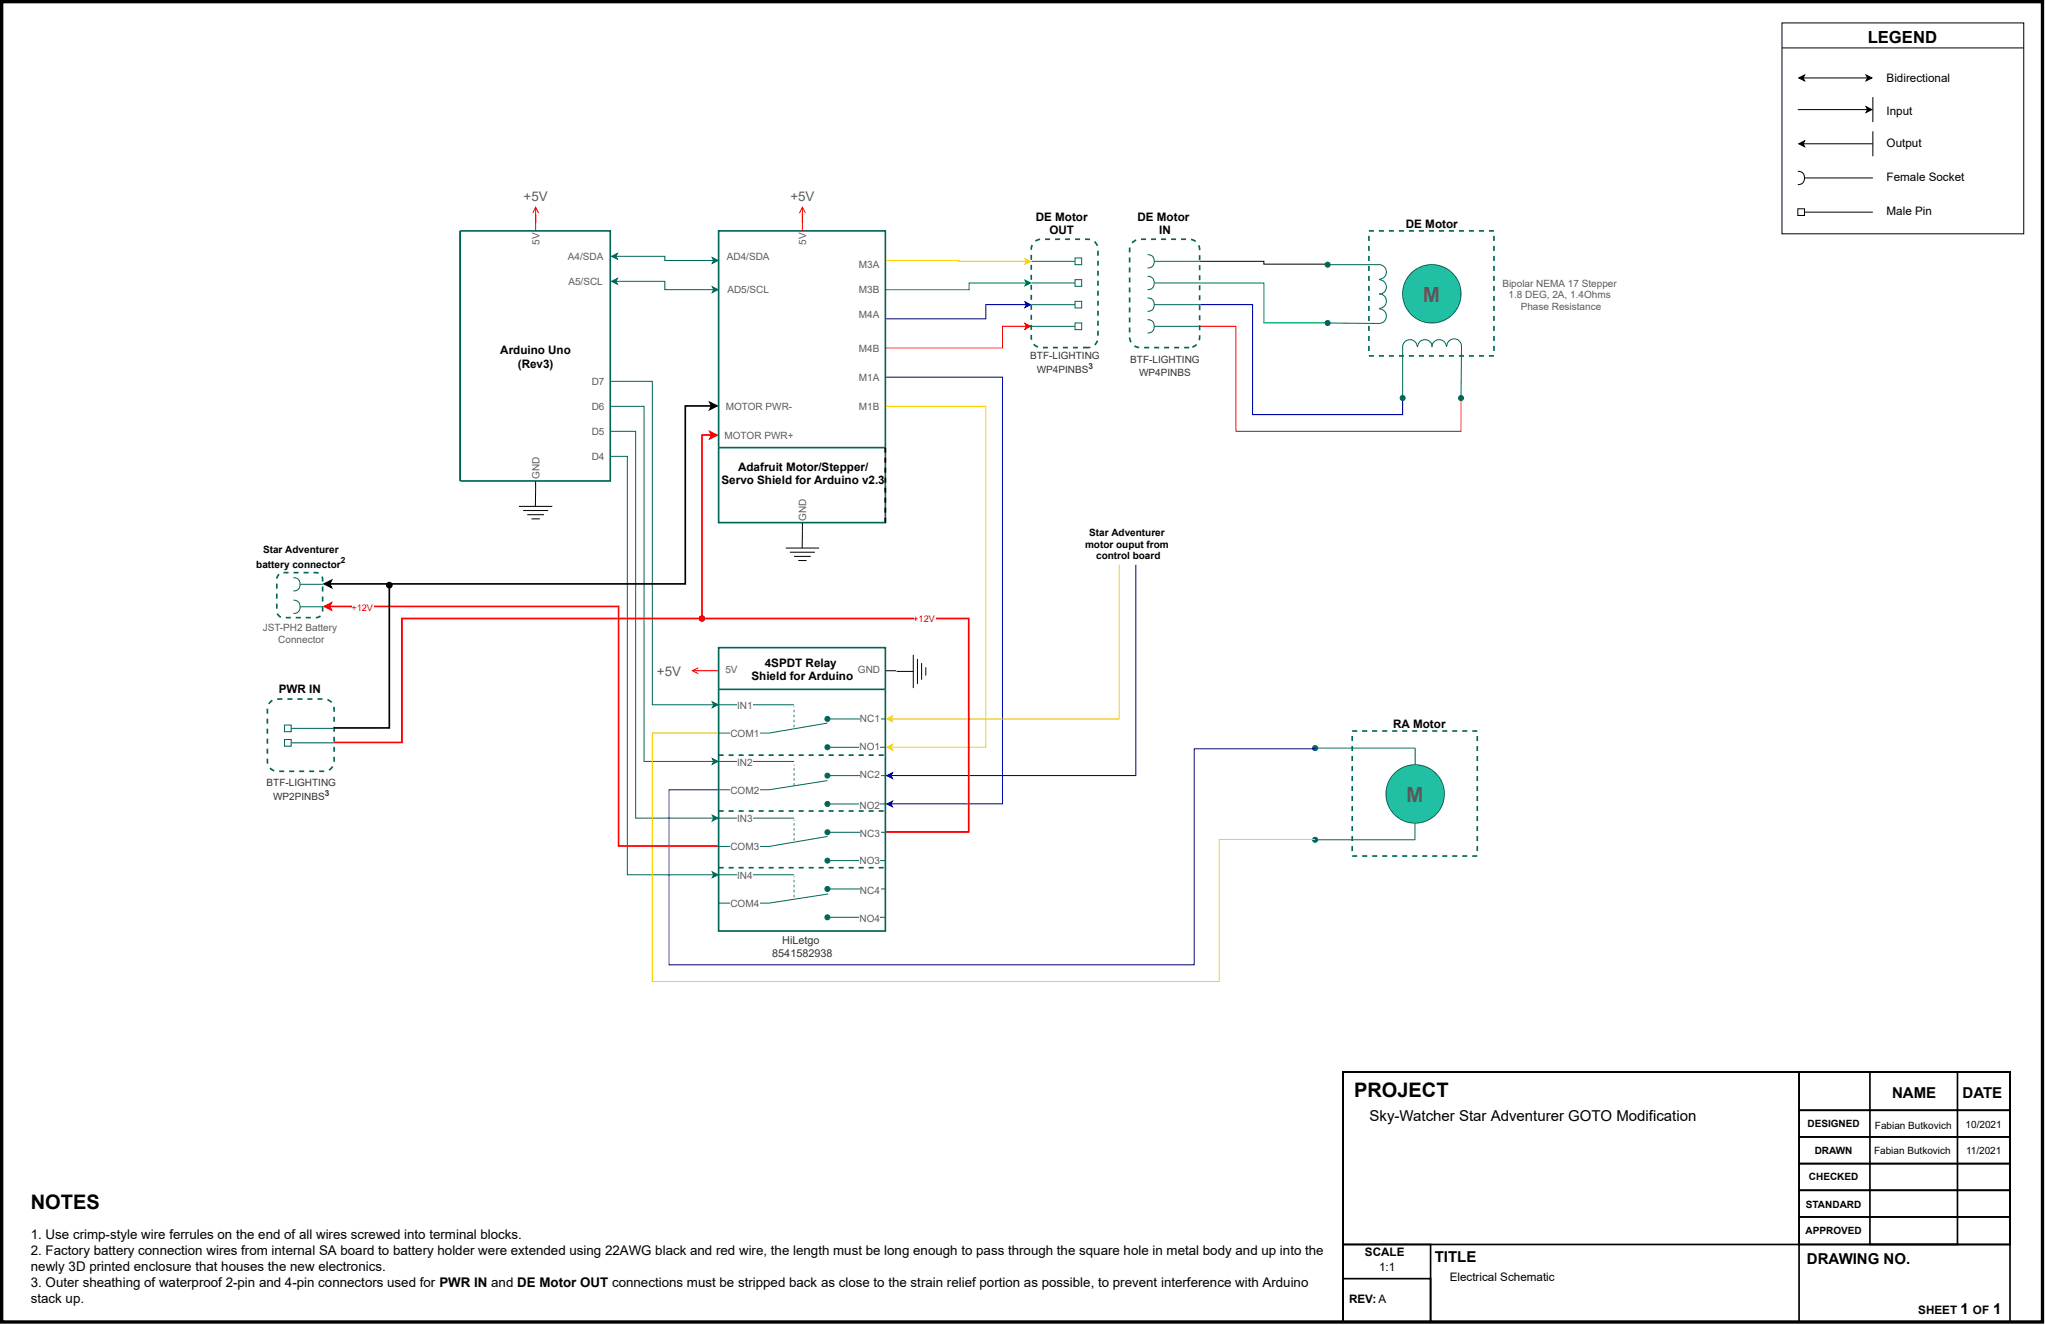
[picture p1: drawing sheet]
<svg xmlns="http://www.w3.org/2000/svg" width="622mm" height="403mm" viewBox="0 0 622 403" stroke-linecap="round" stroke-linejoin="round" font-family="sans-serif">
<path d="M.5 .5h621v401.9h-621z" fill="none" stroke="#000" stroke-width="1" stroke-linecap="butt"/>
<path d="M185.8 116.1h12.7v98.4h18.7" fill="none" stroke="#006658" stroke-width=".3"/>
<path d="M216.7 213.6l1.8 .9-1.8 .9 .5-.9z" fill="#006658"/>
<path d="M185.8 123.7h10.2v108h21.2M216.7 213.6l1.8 .9-1.8 .9 .5-.9z" fill="none" stroke="#006658" stroke-width=".3"/>
<path d="M216.7 230.9l1.8 .8-1.8 .9 .5-.9z" fill="#006658"/>
<path d="M185.8 131.3h7.6v117.7h23.8M216.7 230.9l1.8 .8-1.8 .9 .5-.9z" fill="none" stroke="#006658" stroke-width=".3"/>
<path d="M216.7 248.1l1.8 .9-1.8 .9 .5-.9z" fill="#006658"/>
<path d="M185.8 138.9h5.1v127.3h26.3M216.7 248.1l1.8 .9-1.8 .9 .5-.9z" fill="none" stroke="#006658" stroke-width=".3"/>
<path d="M216.7 265.4l1.8 .8-1.8 .9 .5-.9z" fill="#006658"/>
<path d="M187.4 78h14.9v1.3h14.9M216.7 265.4l1.8 .8-1.8 .9 .5-.9z" fill="none" stroke="#006658" stroke-width=".3"/>
<path d="M186.1 78l1.8-.9-.5 .9 .5 .9z" fill="#006658"/>
<path d="M186.1 78l1.8-.9-.5 .9 .5 .9z" fill="none" stroke="#006658" stroke-width=".3"/>
<path d="M216.7 78.4l1.8 .9-1.8 .9 .5-.9z" fill="#006658"/>
<path d="M216.7 78.4l1.8 .9-1.8 .9 .5-.9zM187.4 85.6h14.9v2.6h14.9" fill="none" stroke="#006658" stroke-width=".3"/>
<path d="M186.1 85.6l1.8-.9-.5 .9 .5 .9z" fill="#006658"/>
<path d="M186.1 85.6l1.8-.9-.5 .9 .5 .9z" fill="none" stroke="#006658" stroke-width=".3"/>
<path d="M216.7 87.3l1.8 .9-1.8 .8 .5-.8z" fill="#006658"/>
<path d="M216.7 87.3l1.8 .9-1.8 .8 .5-.8z" fill="none" stroke="#006658" stroke-width=".3"/>
<path d="M140 70.3h45.7v76.1h-45.7z" fill="none" stroke="#006658" stroke-width=".51"/>
<path d="M269.5 79.3l42.8 .2" fill="none" stroke="#fcd303" stroke-width=".3"/>
<path d="M311.9 78.6l1.8 .9-1.8 .9 .4-.9z" fill="#fcd303"/>
<path d="M311.9 78.6l1.8 .9-1.8 .9 .4-.9z" fill="none" stroke="#fcd303" stroke-width=".3"/>
<path d="M312.3 86.1h-17.4v2.1h-25.4" fill="none" stroke="#00bd00" stroke-width=".3"/>
<path d="M311.9 85.2l1.8 .9-1.8 .9 .4-.9z" fill="#00bd00"/>
<path d="M311.9 85.2l1.8 .9-1.8 .9 .4-.9z" fill="none" stroke="#00bd00" stroke-width=".3"/>
<path d="M312.3 92.7h-12.3v4.3h-30.5" fill="none" stroke="#00c" stroke-width=".3"/>
<path d="M311.9 91.8l1.8 .9-1.8 .9 .4-.9z" fill="#00c"/>
<path d="M311.9 91.8l1.8 .9-1.8 .9 .4-.9z" fill="none" stroke="#00c" stroke-width=".3"/>
<path d="M312.3 99.3h-7.2v6.6h-35.6" fill="none" stroke="#f00" stroke-width=".3"/>
<path d="M311.9 98.4l1.8 .9-1.8 .9 .4-.9z" fill="#f00"/>
<path d="M162.1 64.8l.9-1.7 .9 1.7M163 63.4v7M243.3 64.8l.9-1.7 .9 1.7M244.2 63.4v7M311.9 98.4l1.8 .9-1.8 .9 .4-.9zM365.2 99.3h10.9v32h68.5v-10.2M211 204.1h7.8M212.5 203.3l-1.8 .8 1.8 .9" fill="none" stroke="#f00" stroke-width=".3"/>
<path d="M218.7 136.2v-65.9h50.7v65.9M218.7 136.2v22.9h50.7v-22.9M218.7 136.2h50.7" fill="none" stroke="#006658" stroke-width=".51"/>
<path d="M269.2 136.2h.5v1.6h-.5zM269.2 139.3h.5v1.5h-.5zM269.2 142.3h.5v1.5h-.5zM269.2 145.4h.5v1.5h-.5zM269.2 148.4h.5v1.5h-.5zM269.2 151.5h.5v1.5h-.5zM269.2 154.5h.5v1.5h-.5zM269.2 157.5h.5v1.6h-.5z" fill="#000"/>
<path d="M365.2 79.5h19.4v.9h19.4M157.9 154.1h10.2M159.2 155.4h7.6M160.5 156.7h5M161.7 157.9h2.6M163 146.5l-.1 7.6" fill="none" stroke="#000" stroke-width=".3"/>
<path d="M365.2 86.1h19.4v12.2h19.4" fill="none" stroke="#00bd00" stroke-width=".3"/>
<path d="M365.2 92.7h16v33.5h45.6v-5.1" fill="none" stroke="#00c" stroke-width=".3"/>
<circle cx="430.6" cy="241.6" r="8.9" fill="#21c0a5"/>
<g fill="none" stroke="#006658" stroke-width=".3">
<path d="M401 227.7h29.6v5.1"/>
<circle cx="430.6" cy="241.6" r="8.9"/>
</g>
<circle cx="400.2" cy="227.7" r=".76" fill="#006658"/>
<g fill="none" stroke="#006658" stroke-width=".3">
<path d="M401 255.6h29.6M430.6 250.5v5.1"/>
<circle cx="400.2" cy="227.7" r=".76"/>
</g>
<circle cx="400.2" cy="255.6" r=".76" fill="#006658"/>
<circle cx="400.2" cy="255.6" r=".76" fill="none" stroke="#006658" stroke-width=".3"/>
<path d="M414.5 222.2h1.6v.5h-1.6zM417.6 222.2h1.5v.5h-1.5zM420.6 222.2h1.5v.5h-1.5zM423.7 222.2h1.5v.5h-1.5zM426.7 222.2h1.5v.5h-1.5zM429.7 222.2h1.6v.5h-1.6zM432.8 222.2h1.5v.5h-1.5zM435.8 222.2h1.6v.5h-1.6zM438.9 222.2h1.5v.5h-1.5zM441.9 222.2h1.5v.5h-1.5zM445 222.2h1.5v.5h-1.5zM448 222.2h1.5v.5h-1.5zM449.3 224h.5v1.5h-.5zM449.3 227.1h.5v1.5h-.5zM449.3 230.1h.5v1.5h-.5zM449.3 233.1h.5v1.6h-.5zM449.3 236.2h.5v1.5h-.5zM449.3 239.2h.5v1.6h-.5zM449.3 242.3h.5v1.5h-.5zM449.3 245.3h.5v1.5h-.5zM449.3 248.4h.5v1.5h-.5zM449.3 251.4h.5v1.5h-.5zM449.3 254.5h.5v1.5h-.5zM449.3 257.5h.5v1.5h-.5zM448 260.3h1.5v.5h-1.5zM445 260.3h1.5v.5h-1.5zM441.9 260.3h1.5v.5h-1.5zM438.9 260.3h1.5v.5h-1.5zM435.8 260.3h1.6v.5h-1.6zM432.8 260.3h1.5v.5h-1.5zM429.7 260.3h1.6v.5h-1.6zM426.7 260.3h1.5v.5h-1.5zM423.7 260.3h1.5v.5h-1.5zM420.6 260.3h1.5v.5h-1.5zM417.6 260.3h1.5v.5h-1.5zM414.5 260.3h1.6v.5h-1.6zM411.5 260.3h1.5v.5h-1.5zM411.2 257.5h.5v1.5h-.5zM411.2 254.5h.5v1.5h-.5zM411.2 251.4h.5v1.5h-.5zM411.2 248.4h.5v1.5h-.5zM411.2 245.3h.5v1.5h-.5zM411.2 242.3h.5v1.5h-.5zM411.2 239.2h.5v1.6h-.5zM411.2 236.2h.5v1.5h-.5zM411.2 233.1h.5v1.6h-.5zM411.2 230.1h.5v1.5h-.5zM411.2 227.1h.5v1.5h-.5zM411.2 224h.5v1.5h-.5zM411.5 222.2h1.5v.5h-1.5z" fill="#006658"/>
<path d="M269.5 123.7h30.5v103.7h-28.8M218.8 223.1h-20.3v75.6h172.5v-43.2h29.2" fill="none" stroke="#fcd303" stroke-width=".3"/>
<path d="M400.2 227.9h-36.8v65.7h-159.8v-53.2h15.2" fill="none" stroke="#00c" stroke-width=".3"/>
<path d="M269.8 227.4l1.8-.9-.4 .9 .4 .9z" fill="#fcd303"/>
<path d="M269.8 227.4l1.8-.9-.4 .9 .4 .9z" fill="none" stroke="#fcd303" stroke-width=".3"/>
<path d="M269.5 114.8h35.6v129.9h-33.9" fill="none" stroke="#00c" stroke-width=".3"/>
<path d="M269.8 244.7l1.8-.9-.4 .9 .4 .9z" fill="#00c"/>
<path d="M269.8 244.7l1.8-.9-.4 .9 .4 .9z" fill="none" stroke="#00c" stroke-width=".3"/>
<path d="M340.6 171.9v46.9h-69.4" fill="none" stroke="#fcd303" stroke-width=".3"/>
<path d="M269.8 218.8l1.8-.9-.4 .9 .4 .9z" fill="#fcd303"/>
<path d="M269.8 218.8l1.8-.9-.4 .9 .4 .9z" fill="none" stroke="#fcd303" stroke-width=".3"/>
<path d="M345.7 171.9v64.2h-74.5" fill="none" stroke="#00c" stroke-width=".3"/>
<path d="M269.8 236.1l1.8-.9-.4 .9 .4 .8z" fill="#00c"/>
<path d="M269.8 236.1l1.8-.9-.4 .9 .4 .8z" fill="none" stroke="#00c" stroke-width=".3"/>
<path d="M244.2 159.2l-.1 7.6M239.1 166.8h10.1M240.4 168.1h7.6M241.6 169.3h5.1M242.9 170.6h2.5M277.9 199.3v10.1M269.5 204.1h3.2M272.8 204.3h5.1M279.2 200.5v7.7M280.5 201.8v5.1M281.7 203.1v2.5" fill="none" stroke="#000" stroke-width=".3"/>
<path d="M216.1 122.5l2 1-2 1.1 .5-1.1zM216.6 123.5h-8.1v54.2h-108.2M98.7 177.7l2.1-1-.5 1 .5 1z" fill="none" stroke="#000" stroke-width=".51"/>
<path d="M216.1 122.5l2 1-2 1.1 .5-1.1zM98.7 177.7l2.1-1-.5 1 .5 1z" fill="#000"/>
<path d="M100.3 184.6h87.9v72.9h30.5" fill="none" stroke="#f00" stroke-width=".51"/>
<path d="M98.7 184.6l2.1-1.1-.5 1.1 .5 1z" fill="#f00"/>
<path d="M98.7 184.6l2.1-1.1-.5 1.1 .5 1z" fill="none" stroke="#f00" stroke-width=".51"/>
<path d="M107.1 183.4h6.6v3.3h-6.6z" fill="#fff"/>
<path d="M87.5 212.5h1.5v.5h-1.5zM90.5 212.5h1.5v.5h-1.5zM93.5 212.5h1.6v.5h-1.6zM96.6 212.5h1.5v.5h-1.5zM99.7 212.7l1.4 .9-.4 .3-1.2-.7zM101.3 215.2l.5-.1 .1 1.5h-.5zM101.4 218.2h.5v1.5h-.5zM101.4 221.2h.5v1.5h-.5zM101.4 224.2h.5v1.6h-.5zM101.4 227.3h.5v1.5h-.5zM101.4 230.3h.5v1.6l-.5-.1zM100 234.1l1-.9 .4 .2-1.2 1.2zM97.1 234.5h1.6v.5h-1.6zM94.1 234.5h1.5v.5h-1.5zM91 234.5h1.6v.5h-1.6zM88 234.5h1.5v.5h-1.5zM85 234.5h1.5v.5h-1.5zM82 233.9l.4-.3 1.1 .8-.1 .4zM81.1 230.9h.5l.1 1.5-.5 .1zM81.1 227.9h.5v1.5h-.5zM81.1 224.8h.5v1.5h-.5zM81.1 221.8h.5v1.5h-.5zM81.1 218.7h.5v1.6h-.5zM81.1 215.7h.5v1.5h-.5zM82.1 213.5l.7-.6 .2 .5-1 1-.4-.3zM84.3 212.5h1.6v.5h-1.5z" fill="#006658"/>
<path d="M86.6 220.7h2v2h-2zM86.6 225.1h2v2h-2zM88.6 221.7h13.2M88.6 226.1h13.2" fill="none" stroke="#006658" stroke-width=".3"/>
<g fill="#fff">
<path d="M81.2 236.4h21v3.6h-21z"/>
<path d="M83.2 240.8h17v3.5h-17z"/>
</g>
<g fill="none" stroke="#000" stroke-width=".51">
<path d="M118.5 178.9v42.6l-16.8 .1"/>
<circle cx="118.5" cy="178.1" r=".76"/>
</g>
<circle cx="118.5" cy="178.1" r=".76" fill="#000"/>
<path d="M216.6 132.4h-3v55.8h-91.3v37.8h-20.6" fill="none" stroke="#f00" stroke-width=".51"/>
<path d="M216.1 131.4l2 1-2 1 .5-1z" fill="#f00"/>
<path d="M216.1 131.4l2 1-2 1 .5-1z" fill="none" stroke="#f00" stroke-width=".51"/>
<path d="M357.3 105.5h1.5v.5h-1.5zM354.3 105.5h1.5v.5h-1.5zM351.2 105.5h1.5v.5h-1.5zM348.2 105.5h1.5v.5h-1.5zM345.4 105.1l1.3 .4-.1 .5-1.5-.5zM343.5 102.7h.5l.4 1.3-.5 .3zM343.5 99.7h.5v1.5h-.5zM343.5 96.6h.5v1.5h-.5zM343.5 93.6h.5v1.5h-.5zM343.5 90.5h.5v1.6h-.5zM343.5 87.5h.5v1.5h-.5zM343.5 84.4h.5v1.6h-.5zM343.5 81.4h.5v1.5h-.5zM343.5 78.4h.5v1.5h-.5zM343.6 75.3l.5 .1-.1 1.4h-.5zM344.6 73.5l1-.7 .2 .5-1.1 .8-.4-.3zM347.2 72.6h1.5v.5h-1.5zM350.3 72.6h1.5v.5h-1.5zM353.3 72.6h1.5v.5h-1.5zM356.4 72.6h1.5v.5h-1.5zM359.4 72.6h1.5v.5h-1.5zM362.5 72.6l1.5 .7-.3 .4-1.3-.6zM364.5 74.8l.5-.2 .3 1.6h-.5zM364.8 77.7h.5v1.5h-.5zM364.8 80.7h.5v1.5h-.5zM364.8 83.8h.5v1.5h-.5zM364.8 86.8h.5v1.5h-.5zM364.8 89.9h.5v1.5h-.5zM364.8 92.9h.5v1.5h-.5zM364.8 95.9h.5v1.6h-.5zM364.8 99h.5v1.5h-.5zM364.8 102h.5l-.1 1.6-.5-.1zM362.7 105.4l1.2-.7 .4 .3-1.4 .9zM360.3 105.5h1.6v.5h-1.6z" fill="#006658"/>
<path d="M349.2 77.5a2.03 2.03 0 0 1 2 2 2.03 2.03 0 0 1-2 2.1M351.2 79.5h14M349.2 90.7a2.03 2.03 0 0 1 2 2 2.03 2.03 0 0 1-2 2.1M349.2 84.1a2.03 2.03 0 0 1 2 2 2.03 2.03 0 0 1-2 2.1M349.2 97.3a2.03 2.03 0 0 1 2 2 2.03 2.03 0 0 1-2 2M351.2 92.7h14M351.2 86.1h14M351.2 99.3h14" fill="none" stroke="#006658" stroke-width=".3"/>
<g fill="#fff">
<path d="M344 107.6h21.1v3.5h-21.1z"/>
<path d="M346.5 111.6h16v3.6h-16z"/>
</g>
<path d="M326.5 105.5h1.5v.5h-1.5zM323.5 105.5h1.5v.5h-1.5zM320.4 105.5h1.5v.5h-1.5zM317.4 105.5h1.5v.5h-1.5zM314.4 104.9l.4-.3 1.1 .8-.1 .5zM313.6 101.9h.5v1.5l-.5 .1zM313.6 98.9h.5v1.5h-.5zM313.6 95.8h.5v1.5h-.5zM313.6 92.8h.5v1.5h-.5zM313.6 89.7h.5v1.6h-.5zM313.6 86.7h.5v1.5h-.5zM313.6 83.6h.5v1.6h-.5zM313.6 80.6h.5v1.5h-.5zM313.6 77.6h.5v1.5h-.5zM313.9 74.4l.4 .3-.2 1.3h-.5zM314.9 73.2l1.6-.6v.5l-1.3 .5zM318 72.6h1.5v.5h-1.5zM321.1 72.6h1.5v.5h-1.5zM324.1 72.6h1.5v.5h-1.5zM327.1 72.6h1.6v.5h-1.6zM330.2 72.6h1.5l-.1 .5h-1.4zM333.2 73.4l1 1.3-.5 .2-.8-1.2zM333.9 76.3h.5v1.5h-.5zM333.9 79.4h.5v1.5h-.5zM333.9 82.4h.5v1.5h-.5zM333.9 85.4h.5v1.6h-.5zM333.9 88.5h.5v1.5h-.5zM333.9 91.5h.5v1.6h-.5zM333.9 94.6h.5v1.5h-.5zM333.9 97.6h.5v1.5h-.5zM333.9 100.7h.5v1.5h-.5zM333.7 103.6l.5 .2-.9 1.4-.3-.4zM329.5 105.5h2.2l.1 .4-2.3 .1z" fill="#006658"/>
<path d="M313.9 79.5h13.2M327.1 78.5h2.1v2h-2.1zM313.9 99.3h13.2M313.9 92.7h13.2M313.9 86.1h13.2M327.1 98.3h2.1v2h-2.1zM327.1 91.7h2.1v2h-2.1zM327.1 85.1h2.1v2h-2.1z" fill="none" stroke="#006658" stroke-width=".3"/>
<g fill="#fff">
<path d="M313.6 106.5h21v3.6h-21z"/>
<path d="M315.6 110.9h17v3.5h-17z"/>
</g>
<path d="M89.3 174h1.5v.5h-1.5zM92.4 174h1.5v.5h-1.5zM95.4 174l1.6 .2-.2 .5-1.4-.2zM97.8 175.6l.4-.2 .2 1.6h-.5zM97.9 178.5h.5v1.5h-.5zM97.9 181.6h.5v1.5h-.5zM97.9 184.6h.5v1.5h-.5zM96.1 187.7l1.2-.4 .4 .3-.8 .5-.8 .1zM93 187.7h1.6v.5h-1.6zM90 187.7h1.5v.5h-1.5zM87 187.7h1.5v.5h-1.5zM84.2 186.9l.4-.2 1 .9-.2 .4-.8-.4zM84 183.7h.5v1.6h-.5zM84 180.7h.5v1.5h-.5zM84 177.6h.5v1.6h-.5zM84.8 174.6l.3 .4-.6 1.2-.5-.1 .3-1zM86.3 174h1.5v.5h-1.5z" fill="#006658"/>
<path d="M89.3 175.8a2.03 2.03 0 0 1 2 2 2.03 2.03 0 0 1-2 2.1M91.3 177.8h7M89.3 182.7a2.03 2.03 0 0 1 2 2 2.03 2.03 0 0 1-2 2M91.3 184.7h7" fill="none" stroke="#006658" stroke-width=".3"/>
<path d="M214.4 188.2h80.4v65h-25.4" fill="none" stroke="#f00" stroke-width=".51"/>
<circle cx="213.6" cy="188.2" r=".76" fill="#f00"/>
<circle cx="213.6" cy="188.2" r=".76" fill="none" stroke="#f00" stroke-width=".51"/>
<path d="M278 186.7h6.6v3.3h-6.6z" fill="#fff"/>
<path d="M218.7 209.8v-12.7h50.7v12.7M218.7 209.8v73.6h50.7v-73.6M218.7 209.8h50.7" fill="none" stroke="#006658" stroke-width=".51"/>
<path d="M251.8 220.1l-17.8 3h-15.2" fill="none" stroke="#006658" stroke-width=".3"/>
<path d="M222.2 221.5h8.9v3.5h-8.9z" fill="#fff"/>
<path d="M251.8 237.6l-17.8 2.8h-15.2" fill="none" stroke="#006658" stroke-width=".3"/>
<path d="M222.2 238.7h8.9v3.6h-8.9z" fill="#fff"/>
<path d="M251.8 254.6l-17.8 3h-15.2" fill="none" stroke="#006658" stroke-width=".3"/>
<path d="M222.2 256h8.9v3.5h-8.9z" fill="#fff"/>
<path d="M252 272.1l-18 2.8h-15.2" fill="none" stroke="#006658" stroke-width=".3"/>
<path d="M222.2 273.2h8.9v3.6h-8.9z" fill="#fff"/>
<path d="M252.5 218.8h17" fill="none" stroke="#006658" stroke-width=".3"/>
<circle cx="251.8" cy="218.8" r=".76" fill="#006658"/>
<circle cx="251.8" cy="218.8" r=".76" fill="none" stroke="#006658" stroke-width=".3"/>
<path d="M261.8 216.9h6.1v3.6h-6.1z" fill="#fff"/>
<path d="M252.5 227.4h17" fill="none" stroke="#006658" stroke-width=".3"/>
<circle cx="251.8" cy="227.4" r=".76" fill="#006658"/>
<circle cx="251.8" cy="227.4" r=".76" fill="none" stroke="#006658" stroke-width=".3"/>
<path d="M261.6 225.5h6.3v3.6h-6.3z" fill="#fff"/>
<path d="M252.5 236.1h17" fill="none" stroke="#006658" stroke-width=".3"/>
<circle cx="251.8" cy="236.1" r=".76" fill="#006658"/>
<circle cx="251.8" cy="236.1" r=".76" fill="none" stroke="#006658" stroke-width=".3"/>
<path d="M261.8 233.9h6.1v3.6h-6.1z" fill="#fff"/>
<path d="M252.5 244.7h17" fill="none" stroke="#006658" stroke-width=".3"/>
<circle cx="251.8" cy="244.7" r=".76" fill="#006658"/>
<circle cx="251.8" cy="244.7" r=".76" fill="none" stroke="#006658" stroke-width=".3"/>
<path d="M261.6 243.3h6.3v3.5h-6.3z" fill="#fff"/>
<path d="M252.5 253.3h17" fill="none" stroke="#006658" stroke-width=".3"/>
<circle cx="251.8" cy="253.3" r=".76" fill="#006658"/>
<circle cx="251.8" cy="253.3" r=".76" fill="none" stroke="#006658" stroke-width=".3"/>
<path d="M261.8 251.9h6.1v3.6h-6.1z" fill="#fff"/>
<path d="M252.5 261.9h17" fill="none" stroke="#006658" stroke-width=".3"/>
<circle cx="251.8" cy="261.9" r=".76" fill="#006658"/>
<circle cx="251.8" cy="261.9" r=".76" fill="none" stroke="#006658" stroke-width=".3"/>
<path d="M261.6 260.3h6.3v3.5h-6.3z" fill="#fff"/>
<path d="M252.5 270.6h17" fill="none" stroke="#006658" stroke-width=".3"/>
<circle cx="251.8" cy="270.6" r=".76" fill="#006658"/>
<circle cx="251.8" cy="270.6" r=".76" fill="none" stroke="#006658" stroke-width=".3"/>
<path d="M261.8 269.2h6.1v3.5h-6.1z" fill="#fff"/>
<path d="M252.5 279.2h17" fill="none" stroke="#006658" stroke-width=".3"/>
<circle cx="251.8" cy="279.2" r=".76" fill="#006658"/>
<circle cx="251.8" cy="279.2" r=".76" fill="none" stroke="#006658" stroke-width=".3"/>
<path d="M261.6 277.8h6.3v3.5h-6.3z" fill="#fff"/>
<path d="M218.8 214.5h22.8" fill="none" stroke="#006658" stroke-width=".3"/>
<path d="M224.3 213.1h4.8v3.6h-4.8z" fill="#fff"/>
<path d="M241.5 220.6h.3v.7h-.3zM241.5 219.1h.3v.7h-.3zM241.5 217.5h.3v.8h-.3zM241.5 216h.3v.8h-.3zM241.5 215h.3v.3h-.3z" fill="#006658"/>
<path d="M218.8 231.7h22.8" fill="none" stroke="#006658" stroke-width=".3"/>
<path d="M224.3 230.3h4.8v3.6h-4.8z" fill="#fff"/>
<path d="M218.8 249h22.8" fill="none" stroke="#006658" stroke-width=".3"/>
<path d="M224.3 247.3h4.8v3.6h-4.8z" fill="#fff"/>
<path d="M218.8 266.2h22.8" fill="none" stroke="#006658" stroke-width=".3"/>
<path d="M224.3 264.6h4.8v3.5h-4.8z" fill="#fff"/>
<g fill="#006658">
<path d="M241.5 238.3h.3v.8h-.3zM241.5 236.8h.3v.8h-.3zM241.5 235.3h.3v.8h-.3zM241.5 233.8h.3v.7h-.3zM241.5 232.8h.3v.2h-.3z"/>
<path d="M241.5 255.1h.3v.7h-.3zM241.5 253.6h.3v.7h-.3zM241.5 252h.3v.8h-.3zM241.5 250.5h.3v.8h-.3zM241.5 249.5h.3v.3h-.3z"/>
<path d="M241.5 272.3h.3v.8h-.3zM241.5 270.8h.3v.8h-.3zM241.5 269.3h.3v.8h-.3zM241.5 267.8h.3v.7h-.3zM241.5 266.8h.3v.2h-.3z"/>
<path d="M218.7 246.6h1.5v.5h-1.5zM221.7 246.6h1.5v.5h-1.5zM224.8 246.6h1.5v.5h-1.5zM227.8 246.6h1.5v.5h-1.5zM230.9 246.6h1.5v.5h-1.5zM233.9 246.6h1.5v.5h-1.5zM236.9 246.6h1.6v.5h-1.6zM240 246.6h1.5v.5h-1.5zM243 246.6h1.6v.5h-1.6zM246.1 246.6h1.5v.5h-1.5zM249.1 246.6h1.5v.5h-1.5zM252.2 246.6h1.5v.5h-1.5zM255.2 246.6h1.5v.5h-1.5zM258.3 246.6h1.5v.5h-1.5zM261.3 246.6h1.5v.5h-1.5zM264.3 246.6h1.6v.5h-1.6zM267.4 246.6h1.5v.5h-1.5z"/>
<path d="M218.7 263.8h1.5v.5h-1.5zM221.7 263.8h1.5v.5h-1.5zM224.8 263.8h1.5v.5h-1.5zM227.8 263.8h1.5v.5h-1.5zM230.9 263.8h1.5v.5h-1.5zM233.9 263.8h1.5v.5h-1.5zM236.9 263.8h1.6v.5h-1.6zM240 263.8h1.5v.5h-1.5zM243 263.8h1.6v.5h-1.6zM246.1 263.8h1.5v.5h-1.5zM249.1 263.8h1.5v.5h-1.5zM252.2 263.8h1.5v.5h-1.5zM255.2 263.8h1.5v.5h-1.5zM258.3 263.8h1.5v.5h-1.5zM261.3 263.8h1.5v.5h-1.5zM264.3 263.8h1.6v.5h-1.6zM267.4 263.8h1.5v.5h-1.5z"/>
<path d="M218.7 229.6h1.5v.5h-1.5zM221.7 229.6h1.5v.5h-1.5zM224.8 229.6h1.5v.5h-1.5zM227.8 229.6h1.5v.5h-1.5zM230.9 229.6h1.5v.5h-1.5zM233.9 229.6h1.5v.5h-1.5zM236.9 229.6h1.6v.5h-1.6zM240 229.6h1.5v.5h-1.5zM243 229.6h1.6v.5h-1.6zM246.1 229.6h1.5v.5h-1.5zM249.1 229.6h1.5v.5h-1.5zM252.2 229.6h1.5v.5h-1.5zM255.2 229.6h1.5v.5h-1.5zM258.3 229.6h1.5v.5h-1.5zM261.3 229.6h1.5v.5h-1.5zM264.3 229.6h1.6v.5h-1.6zM267.4 229.6h1.5v.5h-1.5z"/>
</g>
<g fill="#fff">
<path d="M238 284.4h12.4v3.8h-12.4z"/>
<path d="M234.9 288.2h18.5v3.8h-18.5z"/>
</g>
<path d="M419.6 70h1.5v.5h-1.5zM422.6 70h1.6v.5h-1.6zM425.7 70h1.5v.5h-1.5zM428.7 70h1.6v.5h-1.6zM431.8 70h1.5v.5h-1.5zM434.8 70h1.5v.5h-1.5zM437.9 70h1.5v.5h-1.5zM440.9 70h1.5v.5h-1.5zM444 70h1.5v.5h-1.5zM447 70h1.5v.5h-1.5zM450 70h1.6v.5h-1.6zM453.1 70h1.5v.5h-1.5zM454.4 71.8h.5v1.5h-.5zM454.4 74.8h.5v1.6h-.5zM454.4 77.9h.5v1.5h-.5zM454.4 80.9h.5v1.5h-.5zM454.4 84h.5v1.5h-.5zM454.4 87h.5v1.5h-.5zM454.4 90.1h.5v1.5h-.5zM454.4 93.1h.5v1.5h-.5zM454.4 96.1h.5v1.6h-.5zM454.4 99.2h.5v1.5h-.5zM454.4 102.2h.5v1.6h-.5zM454.4 105.3h.5v1.5h-.5zM453.1 108.1h1.5v.5h-1.5zM450 108.1h1.6v.5h-1.6zM447 108.1h1.5v.5h-1.5zM444 108.1h1.5v.5h-1.5zM440.9 108.1h1.5v.5h-1.5zM437.9 108.1h1.5v.5h-1.5zM434.8 108.1h1.5v.5h-1.5zM431.8 108.1h1.5v.5h-1.5zM428.7 108.1h1.6v.5h-1.6zM425.7 108.1h1.5v.5h-1.5zM422.6 108.1h1.6v.5h-1.6zM419.6 108.1h1.5v.5h-1.5zM416.6 108.1h1.5v.5h-1.5zM416.3 105.3h.5v1.5h-.5zM416.3 102.2h.5v1.6h-.5zM416.3 99.2h.5v1.5h-.5zM416.3 96.1h.5v1.6h-.5zM416.3 93.1h.5v1.5h-.5zM416.3 90.1h.5v1.5h-.5zM416.3 87h.5v1.5h-.5zM416.3 84h.5v1.5h-.5zM416.3 80.9h.5v1.5h-.5zM416.3 77.9h.5v1.5h-.5zM416.3 74.8h.5v1.6h-.5zM416.3 71.8h.5v1.5h-.5zM416.6 70h1.5v.5h-1.5z" fill="#006658"/>
<circle cx="435.7" cy="89.4" r="8.9" fill="#21c0a5"/>
<g fill="none" stroke="#006658" stroke-width=".3">
<path d="M426.8 105.6v14.8M431.3 105.6a2.22 2.22 0 0 0-2.3-2.2 2.22 2.22 0 0 0-2.2 2.2M435.8 105.6a2.22 2.22 0 0 0-2.2-2.2 2.22 2.22 0 0 0-2.2 2.2M440.2 105.6a2.22 2.22 0 0 0-2.3-2.2 2.22 2.22 0 0 0-2.2 2.2M444.7 105.3a2.22 2.22 0 0 0-2.2-2.2 2.22 2.22 0 0 0-2.2 2.3"/>
<circle cx="435.7" cy="89.4" r="8.9"/>
</g>
<circle cx="426.8" cy="121.1" r=".76" fill="#006658"/>
<g fill="none" stroke="#006658" stroke-width=".3">
<path d="M444.7 105.3l-.1 15.1"/>
<circle cx="426.8" cy="121.1" r=".76"/>
</g>
<circle cx="444.6" cy="121.1" r=".76" fill="#006658"/>
<g fill="none" stroke="#006658" stroke-width=".3">
<path d="M404.8 80.5h14.8a2.22 2.22 0 0 1 2.3 2.2 2.22 2.22 0 0 1-2.2 2.3M419.6 94a2.22 2.22 0 0 1 2.3 2.2 2.22 2.22 0 0 1-2.2 2.2M419.6 89.4a2.22 2.22 0 0 1 2.3 2.2 2.22 2.22 0 0 1-2.2 2.3M419.6 85.1a2.22 2.22 0 0 1 2.3 2.2 2.22 2.22 0 0 1-2.2 2.3"/>
<circle cx="444.6" cy="121.1" r=".76"/>
</g>
<circle cx="404" cy="80.5" r=".76" fill="#006658"/>
<g fill="none" stroke="#006658" stroke-width=".3">
<path d="M404.8 98.3l14.9 .2"/>
<circle cx="404" cy="80.5" r=".76"/>
</g>
<circle cx="404" cy="98.3" r=".76" fill="#006658"/>
<circle cx="404" cy="98.3" r=".76" fill="none" stroke="#006658" stroke-width=".3"/>
<path d="M408.7 326.2h202.9v76.2h-202.9zM408.7 326.2h138.8v76.2h-138.8zM408.7 326.2h202.9v52.6h-202.9zM547.5 326.2h64.1v11.7h-64.1zM547.5 337.9h64.1v8.1h-64.1zM569 326.2h26.7v52.6h-26.7zM547.5 346h64.1v8.2h-64.1zM547.5 354.2h64.1v8.1h-64.1zM408.7 378.8h26.6v23.6h-26.6zM547.5 362.3h64.1v8.1h-64.1zM547.5 370.4h64.1v8.4h-64.1zM408.7 389.2h26.6v13.2h-26.6z" fill="none" stroke="#000" stroke-width=".51"/>
<path d="M542.3 7h73.5v7.6h-73.5z" fill="#fff"/>
<g fill="none" stroke="#000" stroke-width=".3">
<path d="M542.3 14.6v-7.6h73.5v7.6M542.3 14.6v56.6h73.5v-56.6M542.3 14.6h73.5M547.1 33.4h21.2M547.4 23.7l1.7-.9-.4 .9 .4 .9zM548.7 23.7h19.6M567.9 22.8l1.7 .9-1.7 .9 .4-.9zM567.9 32.5l1.7 .9-1.7 .8 .4-.8zM569.9 29.6v7.6M569.9 40v7.6M547.1 52.1a2.03 2.03 0 0 1 2 2.1 2.03 2.03 0 0 1-2 2M547.4 43.8l1.7-.9-.4 .9 .4 .8z"/>
<path d="M548.7 43.8h21.2M549.1 54.2h20.8M547.1 63.5h2v2.1h-2zM549.1 64.6h20.8"/>
</g>
<path d="M547.4 23.7l1.7-.9-.4 .9 .4 .9zM567.9 22.8l1.7 .9-1.7 .9 .4-.9zM567.9 32.5l1.7 .9-1.7 .8 .4-.8zM547.4 43.8l1.7-.9-.4 .9 .4 .8z" fill="#000"/>
<g font-size="6.3" fill="#5c5c5c">
<text x="432.9" y="91.8">M</text>
<text x="427.9" y="244">M</text>
</g>
<g font-size="6.1">
<text x="412.1" y="333.9">PROJECT</text>
<text x="9.4" y="367.8">NOTES</text>
</g>
<text font-size="5.1" x="568.3" y="12.9">LEGEND</text>
<g font-size="4.6">
<text x="575.7" y="334.1">NAME</text>
<text x="597.2" y="334.1">DATE</text>
<text x="416.8" y="341.2">Sky-Watcher Star Adventurer GOTO Modification</text>
<text x="436.6" y="384.1">TITLE</text>
<text x="549.9" y="384.6">DRAWING NO.</text>
<text x="596.6" y="400.1">1</text>
<text x="606.6" y="400.1">1</text>
</g>
<g font-size="4.1" fill="#5c5c5c">
<text x="159.3" y="61.1">+5V</text>
<text x="240.5" y="61.1">+5V</text>
<text x="199.9" y="205.7">+5V</text>
</g>
<g font-size="4.1">
<text x="9.4" y="377.2">1. Use crimp-style wire ferrules on the end of all wires screwed into terminal blocks.</text>
<text x="9.4" y="382.1">2. Factory battery connection wires from internal SA board to battery holder were extended using 22AWG black and red wire, the length must be long enough to pass through the square hole in metal body and up into the</text>
<text x="9.4" y="386.9">newly 3D printed enclosure that houses the new electronics.</text>
<text x="9.4" y="391.7">3. Outer sheathing of waterproof 2-pin and 4-pin connectors used for PWR IN and DE Motor OUT connections must be stripped back as close to the strain relief portion as possible, to prevent interference with Arduino</text>
<text x="9.4" y="396.5">stack up.</text>
</g>
<g font-size="3.6">
<text x="574.1" y="24.9">Bidirectional</text>
<text x="574.1" y="35">Input</text>
<text x="574.1" y="44.6">Output</text>
<text x="574.1" y="55.1">Female Socket</text>
<text x="574.1" y="65.5">Male Pin</text>
<text x="315.2" y="67.2">DE Motor</text>
<text x="319.3" y="71.3">OUT</text>
<text x="346.1" y="67.2">DE Motor</text>
<text x="352.8" y="71.3">IN</text>
<text x="427.8" y="69.3">DE Motor</text>
<text x="152.2" y="107.8">Arduino Uno</text>
<text x="157.6" y="111.9">(Rev3)</text>
<text x="224.6" y="143.3">Adafruit Motor/Stepper/</text>
<text x="219.6" y="147.4">Servo Shield for Arduino v2.3</text>
<text x="232.7" y="203">4SPDT Relay</text>
<text x="228.7" y="207">Shield for Arduino</text>
<text x="84.8" y="210.8">PWR IN</text>
<text x="423.9" y="221.5">RA Motor</text>
<text x="415.4" y="382.3">SCALE</text>
<text x="419.7" y="386.9">1:1</text>
<text x="441.2" y="389.9">Electrical Schematic</text>
<text x="410.5" y="396.5">REV: A</text>
<text x="583.7" y="400.1">SHEET</text>
<text x="600.4" y="400.1">OF</text>
</g>
<g font-size="3.3" fill="#333">
<text x="238" y="287.4">HiLetgo</text>
<text x="235" y="291.2">8541582938</text>
</g>
<g font-size="3" fill="#5c5c5c">
<text x="164.1" y="74.5" transform="rotate(-90 164.1 74.5)">5V</text>
<text x="245.3" y="74.5" transform="rotate(-90 245.3 74.5)">5V</text>
<text x="172.8" y="79.2">A4/SDA</text>
<text x="221.2" y="79.2">AD4/SDA</text>
<text x="261.3" y="81.7">M3A</text>
<text x="173" y="86.8">A5/SCL</text>
<text x="221.3" y="89.3">AD5/SCL</text>
<text x="261.3" y="89.3">M3B</text>
<text x="457.2" y="87.3">Bipolar NEMA 17 Stepper</text>
<text x="459" y="90.8">1.8 DEG, 2A, 1.4Ohms</text>
<text x="462.8" y="94.4">Phase Resistance</text>
<text x="261.3" y="96.9">M4A</text>
<text x="261.3" y="107.1">M4B</text>
<text x="180.1" y="117.2">D7</text>
<text x="261.3" y="115.9">M1A</text>
<text x="180.1" y="124.8">D6</text>
<text x="220.9" y="124.8">MOTOR PWR-</text>
<text x="261.3" y="124.8">M1B</text>
<text x="180.1" y="132.4">D5</text>
<text x="220.5" y="133.7">MOTOR PWR+</text>
<text x="180.1" y="140">D4</text>
<text x="164.1" y="145.8" transform="rotate(-90 164.1 145.8)">GND</text>
<text x="245.3" y="158.5" transform="rotate(-90 245.3 158.5)">GND</text>
<text x="80" y="192">JST-PH2 Battery</text>
<text x="84.7" y="195.6">Connector</text>
<text x="220.7" y="204.7">5V</text>
<text x="261.1" y="204.7">GND</text>
<text x="224.3" y="215.9">IN1</text>
<text x="261.7" y="219.7">NC1</text>
<text x="222.3" y="224.3">COM1</text>
<text x="224.3" y="233.1">IN2</text>
<text x="261.6" y="228.3">NO1</text>
<text x="261.7" y="236.7">NC2</text>
<text x="222.3" y="241.5">COM2</text>
<text x="224.3" y="250.1">IN3</text>
<text x="261.6" y="246.1">NO2</text>
<text x="261.7" y="254.7">NC3</text>
<text x="222.3" y="258.8">COM3</text>
<text x="261.6" y="263.1">NO3</text>
<text x="224.3" y="267.4">IN4</text>
<text x="261.7" y="272">NC4</text>
<text x="222.3" y="276">COM4</text>
<text x="261.6" y="280.6">NO4</text>
</g>
<g font-size="3" fill="#333">
<text x="313.5" y="109.3">BTF-LIGHTING</text>
<text x="315.5" y="113.7">WP4PINBS</text>
<text x="344" y="110.4">BTF-LIGHTING</text>
<text x="346.7" y="114.4">WP4PINBS</text>
<text x="81.1" y="239.2">BTF-LIGHTING</text>
<text x="83.1" y="243.5">WP2PINBS</text>
</g>
<g font-size="3">
<text x="330.2" y="166.7">motor ouput from</text>
<text x="331.4" y="163.1">Star Adventurer</text>
<text x="78" y="172.8">battery connector</text>
<text x="80" y="168.4">Star Adventurer</text>
<text x="333.6" y="170.2">control board</text>
<text x="550" y="343">DESIGNED</text>
<text x="570.5" y="343.7">Fabian Butkovich</text>
<text x="598.1" y="343.2">10/2021</text>
<text x="552.2" y="351.1">DRAWN</text>
<text x="570.3" y="351.4">Fabian Butkovich</text>
<text x="598.3" y="351.4">11/2021</text>
<text x="550.5" y="359.2">CHECKED</text>
<text x="549.6" y="367.6">STANDARD</text>
<text x="549.4" y="375.7">APPROVED</text>
</g>
<g font-size="2.8" fill="#f00">
<text x="106.9" y="186">+12V</text>
<text x="277.9" y="189.3">+12V</text>
</g>
<g font-size="2.5" fill="#333">
<text x="331.3" y="112.4">3</text>
<text x="98.9" y="242.3">3</text>
</g>
<text font-size="2.5" x="103.7" y="171.5">2</text>
</svg>
